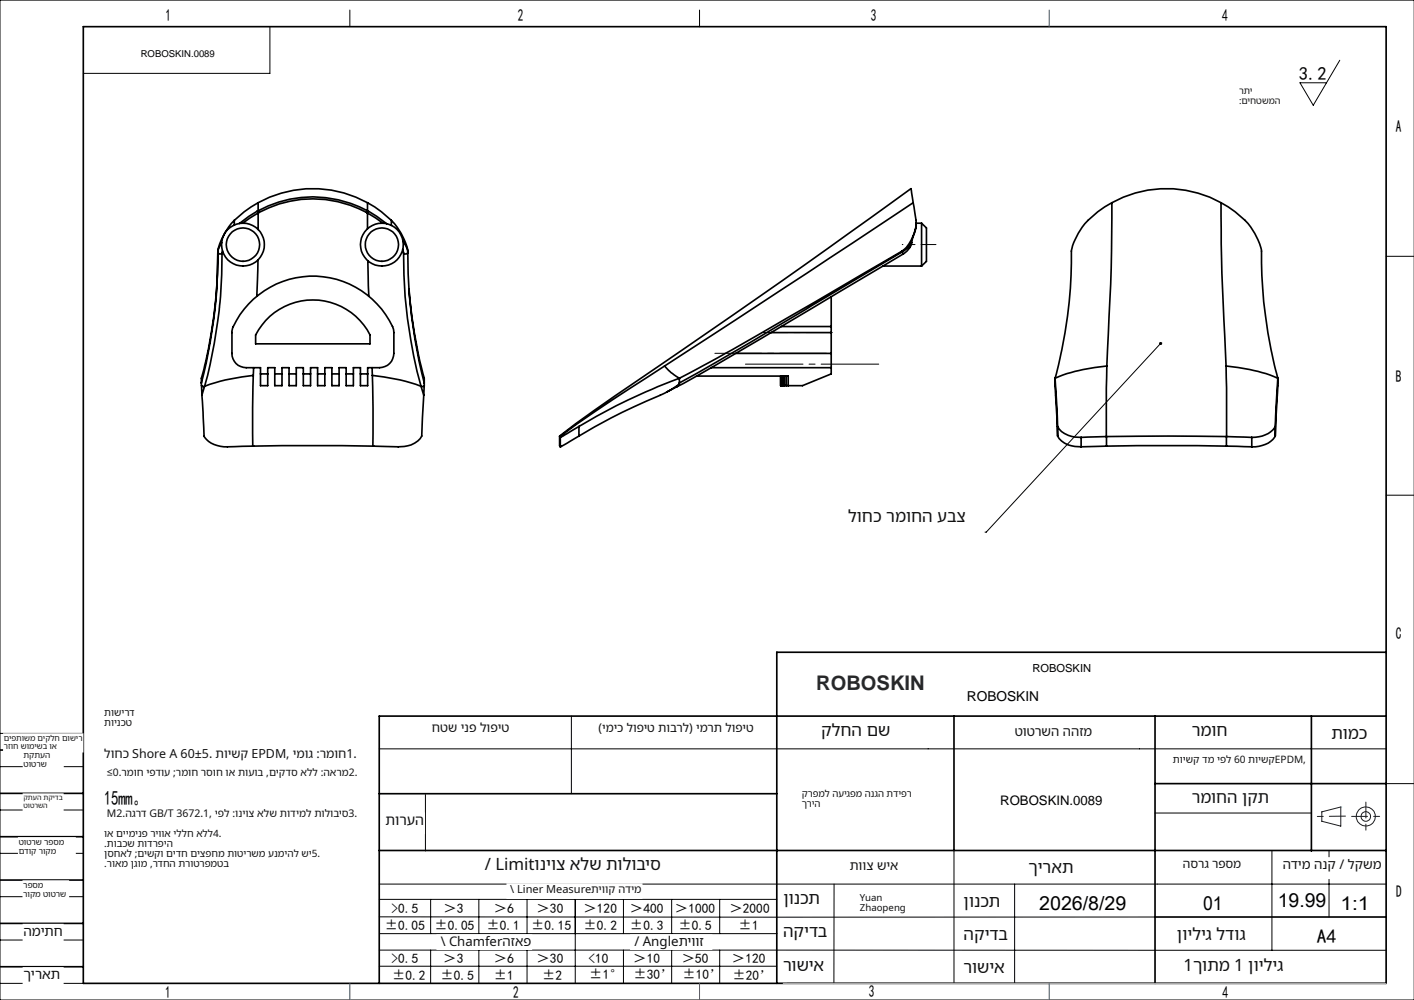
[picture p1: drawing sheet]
<svg xmlns="http://www.w3.org/2000/svg" width="297mm" height="210mm" viewBox="0 0 297 210" stroke-linecap="round" stroke-linejoin="round" font-family="sans-serif">
<g fill="none" stroke="#191924" stroke-width=".21">
<path d="M277.6 170.5l4-1v4l-4-1z"/>
<circle cx="286.9" cy="171.5" r="1.01"/>
<circle cx="286.9" cy="171.5" r="2"/>
</g>
<g fill="none" stroke="#000" stroke-width=".21">
<path d="M0 0h297v210h-297zM56.7 5.6v9.8h-39.2M73.5 2.1v3.5M146.9 2.1v3.5M281.4 12.7l-5.6 9.4-2.7-4.7h5.5M291.1 53.8h5.9M243.8 72.1l-36.6 39.7h-28.6M291.1 104h5.9M0 154h17.5M79.7 157.3h211.4M120 150.4v16.3M0 179.2h17.5"/>
<path d="M0 161h17.5M0 170.1h17.5M89.4 166.9v11.8M200.4 178.6v27.9M242.6 170.7h32.8M267.2 178.6v21M279.2 178.6v14M291.1 164.6h6M0 188.3h17.5M0 197.4h17.5M79.7 185.7h211.4M79.7 199.5l211.4 .1"/>
<path d="M79.7 192.5l162.9 .1M79.7 188.9h83.5M79.7 196.1h83.5M90.5 188.9v7.2M90.5 199.5v7M100.6 188.9v7.2M100.6 199.5v7M110.7 188.9v7.2M110.7 199.5v7M120.8 188.9v17.6M131 188.9v7.2M131 199.5v7"/>
<path d="M141.1 188.9v7.2M141.1 199.5v7M151.2 188.9v7.2M151.2 199.5v7M175.2 185.7v20.9M213.1 185.7v20.8M0 206.5h17.5M79.7 202.9h83.5M163.2 206.5h127.9"/>
</g>
<path d="M150.2 74.2h23.4" fill="none" stroke="#000" stroke-width=".21" stroke-dasharray="30.5 1.3 1.3 1.3" stroke-dashoffset="20.7"/>
<path d="M160 69.8h14.8" fill="none" stroke="#000" stroke-width=".21" stroke-dasharray="30.5 1.3 1.3 1.3" stroke-dashoffset="25"/>
<path d="M156.6 76.5h28" fill="none" stroke="#000" stroke-width=".21" stroke-dasharray="30.5 1.3 1.3 1.3" stroke-dashoffset="18.4"/>
<path d="M193.6 51.4h-4.1" fill="none" stroke="#000" stroke-width=".21" stroke-dasharray="30.5 1.3 1.3 1.3" stroke-dashoffset="30.3"/>
<path d="M193.6 51.4h3" fill="none" stroke="#000" stroke-width=".21" stroke-dasharray="30.5 1.3 1.3 1.3"/>
<g fill="none" stroke="#000" stroke-width=".35">
<path d="M17.5 5.6h273.6v200.9h-273.6zM191.3 39.6l-27.1 19.4-30.6 21.1a293.5 293.5 0 0 0-16.1 11.5M191.3 39.6l.5 3M45.8 52.9a.5 .5 0 0 0 .3 .4 .5 .5 0 0 0 .5-.1M45.8 52.9a86 86 0 0 1-.6 11.2 106.5 106.5 0 0 1-2.9 16.3M45.8 52.7a95.6 95.6 0 0 1-3.5 26.7v1M45.8 52.7v.2M46.6 51l-.7 1.3-.1 .6M46.6 53.2a91.3 91.3 0 0 1-.5 11.2 115.4 115.4 0 0 1-3.1 16.7M46.7 52.7l-.1 .5M49.2 46.3a13.1 13.1 0 0 0-3.4 6.4M49.2 46.3v1"/>
<path d="M54 44.3l-3.7 2.6M54 44.3l.2 .4M54.2 54.6l-.3 7.6M54.2 42.6a23.7 23.7 0 0 1 23 0M54.2 44.3a24 24 0 0 1 23 0M54.2 44.3l.2 .3M54.2 42.6l-2.9 1.9-2.1 1.8M54.2 44.7l-3.2 2.2M54.2 44.7v3.5M54.2 42.6v1.7M54.2 44.3h-.2M54.4 44.6a23.8 23.8 0 0 1 22.6 0"/>
<path d="M54.4 44.6l-.2 .1M77 44.6l.2 .1M77.2 44.3l-.2 .3M77.2 44.3h.2M77.2 42.6l2.9 1.9 2.1 1.8M77.2 44.7l3.2 2.2M77.2 44.7v3.3M77.2 42.6v1.7M77.3 54.7l.2 7.5M77.4 44.3l3.8 2.7M77.4 44.3l-.2 .4M82.2 46.3a11.2 11.2 0 0 1 3.5 6.9"/>
<path d="M82.2 46.3v1M84.6 52.4l.2 .8M84.6 50.6l.9 1.5 .2 .8M84.8 53.2a101.9 101.9 0 0 0 3.6 27.9M85.7 52.9a.5 .5 0 0 1-.4 .4 .5 .5 0 0 1-.5-.1M85.7 52.9a108.8 108.8 0 0 0 3.4 27.5M185.4 55.9h8.2M189.5 52.7l-35.8 20.8-11 5.9M189.5 52.9l-31.6 18.8-15.2 8.7M189.5 52.9l.2 .4M189.5 52.7v.2M189.7 53.3l-13.7 8.1a970.1 970.1 0 0 1-33.7 19.8"/>
<path d="M191.5 51a3.9 3.9 0 0 1-1.8 2.3M191.5 51a5.3 5.3 0 0 1-2 1.9M191.8 42.6l.2 .9a12.3 12.3 0 0 1 .4 4.2 8 8 0 0 1-2.9 5M191.8 42.6l-22.3 14.8-29.9 19.5M192.4 46.8v1.1l-.9 3.1M192.4 46.9h1.2M193.6 46.9v9M193.6 46.9l1 1v7l-1 1M233.5 42.6a523.7 523.7 0 0 1-1 34.3M233.5 42.6a23.7 23.7 0 0 1 23 0M233.5 42.6a15.7 15.7 0 0 0-8 8.3l-.4 1.6a100.6 100.6 0 0 1-3.5 26.9M256.5 42.6a516.1 516.1 0 0 0 1 34.3"/>
<path d="M256.5 42.6a16 16 0 0 1 7.7 7.8l.4 .8a7.3 7.3 0 0 1 .4 4 99.9 99.9 0 0 0 3.4 24.2M52.2 63.8a18.4 18.4 0 0 1 30.5 5.5v4.9a3 3 0 0 1-3 3h-2.5v3.8h-1.5v-3.8h-1.5v3.8h-1.5v-3.8h-1.5v3.8h-1.5v-3.8h-1.5v3.8h-1.5v-3.8h-1.5v3.8h-1.5v-3.8h-1.5v3.8h-1.5v-3.8h-1.5v3.8h-1.5v-3.8h-1.5v3.8h-1.5v-3.8h-3a2.95 2.95 0 0 1-3-3v-4.7l.3-.9a17.1 17.1 0 0 1 3.2-4.8zM53.2 78.8l-5.9 1-4.3 1.3M53.2 78.8l-.1 14.9M53.3 77.2l-.1 1.6M54.7 78.5h1.5M55.8 67.3a13.5 13.5 0 0 1 21.9 3v1.9h-24v-1.9zM57.7 78.5h1.5M60.7 78.5h1.5M63.7 78.5h1.5M66.7 78.5h1.5M69.7 78.5h1.5"/>
<path d="M72.7 78.5h1.5M75.7 78.5h1.5M78.2 77.2v1.6M78.2 78.8l5.9 1 4.3 1.3M78.2 78.8l.1 14.9M85.9 60.6a96.9 96.9 0 0 0 3.2 18.8v1M139.6 76.9l.3 .3a9.7 9.7 0 0 0 2.8 2.2M139.6 76.9l-14.6 9.5-7.4 5.3M142.7 79.4a125.2 125.2 0 0 0-21.1 10.2M142.7 79.4v1M146.3 79h19.3v2M149.4 77.2h25.2"/>
<path d="M154.6 74.2h20M162 69.8h12.6M164 79v2M164.1 79v2h.1M164.1 68.6h10.5M164.2 79v2M164.5 79v2h.2M164.7 79v2M165.1 79v2h.5M174.6 68.6v1.2M174.6 74.2v3M174.6 62.3v6.3"/>
<path d="M174.6 69.8v4.4M174.6 77.2v1.3l-6 2.5h-3M221.6 79.4l.5 10.2M221.6 79.4l.5 12.2M232.5 76.9l-.1 14.8M232.5 76.9a33.5 33.5 0 0 0-10.9 2.5M257.5 76.9l.1 14.8M257.5 76.9a33.5 33.5 0 0 1 10.9 2.5M268.4 79.4l-.5 10.2M268.4 79.4l-.5 12.2M42.3 80.4v.6M42.3 81l.3 .2 .4-.1"/>
<path d="M42.3 81l.1 2M42.4 83l.5 8.6a5.1 5.1 0 0 0 4.9 2.2l5.3-.1M43 81.1l-.6 1.9M53.1 93.7l6.1-.1 19.1 .1M53.1 93.7h.1M78.3 93.7h.1M88.4 81.1l.6 1.9M89 83l-.4 8.6a5.1 5.1 0 0 1-5 2.2l-5.3-.1M89.1 80.4v.6M89.1 81l-.3 .2-.4-.1M89.1 81l-.1 2M117.5 93.6l.1 .1"/>
<path d="M117.5 91.6l.1 .1M117.5 91.6l.1 2.1M117.6 91.7l.1 .2M117.6 91.7h.1M117.6 93.7h.1M117.6 93.7l.1 .1M117.7 91.9v1.9M121.6 89.6l-3.9 2.3M121.6 91.6l-3.9 2.2M121.6 89.6v2M142.2 81a27.9 27.9 0 0 1-6.4 3.2 115.9 115.9 0 0 0-14.2 7.4M142.2 81l.1 .2"/>
<path d="M142.3 81.2l-2.2 1.1M142.7 80.4l-.5 .6M164.2 81h.2M164.7 81h.4M222.1 89.6a5.1 5.1 0 0 0 5 2.3M222.1 91.6a5 5 0 0 0 5 2.2M222.1 89.6v2M227.1 91.9v1.9M232.4 91.7l-5.3 .2M232.4 91.7h.1M232.4 91.7l13-.1 12.2 .1M232.4 93.7l6.5-.1 18.7 .1"/>
<path d="M232.4 93.7l-5.3 .1M232.4 91.7v2M257.6 91.7h.1M257.6 91.7v2M257.6 93.7h.1M257.6 91.7l5.3 .2M257.6 93.7l5.3 .1M262.9 91.9v1.9M267.9 89.6a5.2 5.2 0 0 1-5 2.3M267.9 91.6a5.1 5.1 0 0 1-5 2.2M267.9 89.6v2M291.1 137h-127.9v69.5"/>
<path d="M0 157.5h17.5M200.4 150.4v28.2M242.6 150.4v56.1M275.4 150.4v28.3M291.1 150.4h-211.4v56.1M0 175.7h17.5M0 166.6h17.5M79.7 166.7h83.5M79.7 178.6h211.4M242.6 164.6h48.5M0 184.8h17.5M0 193.9h17.5"/>
<path d="M242.6 192.6h48.5M0 203h17.5"/>
<circle cx="51" cy="51.4" r="3.5"/>
<circle cx="51" cy="51.4" r="4.5"/>
<circle cx="80.2" cy="51.4" r="3.5"/>
<circle cx="80.2" cy="51.4" r="4.5"/>
</g>
<path d="M282.6 171.4l-5.9 .1M283.9 171.4h6M286.9 168.4v6" fill="none" stroke="#191924" stroke-width=".21" stroke-dasharray="6.3 1.3 1.3 1.3" stroke-dashoffset="3"/>
<path d="M164.5 206.5h126.6" fill="none" stroke="#c0c0c0" stroke-width=".21"/>
<path d="M220.4 2.1v3.5M73.5 206.5v3.5M146.9 206.5v3.5M220.4 206.5v3.5" fill="none" stroke="#00f" stroke-width=".21"/>
<path d="M281.6 169.5h.1" fill="none" stroke="#0ff" stroke-width=".21"/>
<path d="M243.5 72l.2-.2 .3 .1-.2 .2 .2-.2a.33 .33 0 0 1 0 .4 .33 .33 0 0 1-.4 .1 .33 .33 0 0 1-.1-.4z" fill="#000"/>
<g fill="#fff" stroke="#fff" stroke-width=".35">
<path d="M29.6 8.4h15.5v4.4h-15.5z"/>
<path d="M210.1 165.7h22.4v4.2h-22.4z"/>
<path d="M178.1 106.7h28.6v5.8h-28.6z"/>
<path d="M21.9 148.5h11.9v4.4h-11.9z"/>
<path d="M21.9 157h53.8v4.4h-53.8z"/>
<path d="M21.9 161.2h53.8v4.4h-53.8z"/>
<path d="M21.9 169.7h53.8v4.4h-53.8z"/>
<path d="M21.9 173.9h29.9v4.4h-29.9z"/>
<path d="M21.9 178.2h50.8v4.4h-50.8z"/>
<path d="M260.2 18.2h11.7v4.1h-11.7z"/>
<path d="M3.9 176h11.9v3.7h-11.9z"/>
<path d="M4.9 194.2h8.3v3.7h-8.3z"/>
<path d="M4.9 203.3h8.3v3.6h-8.3z"/>
<path d="M4.9 185h9.4v3.7h-9.4z"/>
<path d="M.8 154.2h16.6v3.6h-16.6z"/>
<path d="M4.9 166.8h8.3v3.7h-8.3z"/>
<path d="M5 157.8h8.2v3.6h-8.2z"/>
<path d="M202.4 187.5h10.2v4.3h-10.2z"/>
<path d="M216 180.5h10.2v4.2h-10.2z"/>
<path d="M247.2 194.5h16.3v4.2h-16.3z"/>
<path d="M100.9 179.7h39.5v5.2h-39.5z"/>
<path d="M132.5 196.4h16.9v2.9h-16.9z"/>
<path d="M91.8 196.4h19.8v2.9h-19.8z"/>
<path d="M106.6 185.7h28.2v2.9h-28.2z"/>
<path d="M180.6 187.5h12.3v4.3h-12.3z"/>
<path d="M164.5 201.1h10.1v4.2h-10.1z"/>
<path d="M248.5 180.2h12.2v4.2h-12.2z"/>
<path d="M202.4 194.4h10.2v4.2h-10.2z"/>
<path d="M247.7 201.1h36.6v4.2h-36.6z"/>
<path d="M202.4 201.5h10.2v4.3h-10.2z"/>
<path d="M164.5 193.9h10.1v4.3h-10.1z"/>
<path d="M178.5 180.5h10.2v4.2h-10.2z"/>
<path d="M164.5 187h10.2v4.3h-10.2z"/>
<path d="M269.4 180.2h20.8v4.2h-20.8z"/>
<path d="M172.5 151.6h16.3v4.2h-16.3z"/>
<path d="M216.8 138.8h50.8v4.5h-50.8z"/>
<path d="M213.1 152.3h16.3v4.3h-16.3z"/>
<path d="M250.3 151.6h16.3v4.2h-16.3z"/>
<path d="M80.9 170.8h8.2v4.2h-8.2z"/>
<path d="M125.7 151.6h32.6v4.2h-32.6z"/>
<path d="M90.7 151.6h16.3v4.2h-16.3z"/>
<path d="M279.6 152.3h8.2v4.3h-8.2z"/>
<path d="M246.3 158.6h28.6v4.2h-28.6z"/>
<path d="M168.4 165.7h24.5v4.2h-24.5z"/>
<path d="M250.3 165.7h16.3v4.2h-16.3z"/>
<path d="M203.1 143.8h78.3v4.4h-78.3z"/>
<path d="M216.8 138.2h51.5v3.6h-51.5z"/>
</g>
<text font-size="4.2" fill="#1f2633" x="171.4" y="145">ROBOSKIN</text>
<text font-size="4.2" x="21.9" y="169.1">15mm。</text>
<g font-size="4.1">
<text x="218.3" y="191">2026/8/29</text>
<text x="252.7" y="191">01</text>
<text x="268.4" y="190.5">19.99</text>
<text x="281.5" y="191">1:1</text>
<text x="276.6" y="198">A4</text>
</g>
<text font-size="3.9" x="272.8" y="16.8">3.2</text>
<g font-size="3.5">
<text x="34.8" y="4.4">1</text>
<text x="108.7" y="4.4">2</text>
<text x="182.9" y="4.4">3</text>
<text x="256.7" y="4.4">4</text>
<text x="293.2" y="27.8">A</text>
<text x="293.2" y="80.3">B</text>
<text x="293.2" y="134.2">C</text>
<text x="293.3" y="188.4">D</text>
<text x="34.7" y="209.6">1</text>
<text x="107.8" y="209.6">2</text>
<text x="182.5" y="209.3">3</text>
<text x="256.8" y="209.7">4</text>
</g>
<g font-size="3.5" fill="#111">
<text x="178.1" y="109.7">לוחכ רמוחה עבצ</text>
<text x="172.5" y="154.5">קלחה םש</text>
<text x="250.3" y="154.5">רמוח</text>
<text x="279.6" y="155.2">תומכ</text>
<text x="250.3" y="168.6">רמוחה ןקת</text>
<text x="101.8" y="182.6">/ Limitוניוצ אלש תולוביס</text>
<text x="216" y="183.4">ךיראת</text>
<text x="164.5" y="189.9">ןונכת</text>
<text x="202.4" y="190.4">ןונכת</text>
<text x="164.5" y="196.8">הקידב</text>
<text x="202.4" y="197.3">הקידב</text>
<text x="247.2" y="197.4">ןויליג לדוג</text>
<text x="164.5" y="204">רושיא</text>
<text x="202.4" y="204.4">רושיא</text>
<text x="248.6" y="204">1ךותמ 1 ןויליג</text>
</g>
<text font-size="3" fill="#111" x="80.9" y="173.2">תורעה</text>
<text font-size="2.9" x="203.1" y="147.3">ROBOSKIN</text>
<text font-size="2.9" fill="#111" x="4.9" y="205.7">ךיראת</text>
<g font-size="2.8" fill="#111">
<text x="213.1" y="154.6">טוטרשה ההזמ</text>
<text x="269.4" y="182.5">הדימ הנק / לקשמ</text>
<text x="4.9" y="196.5">המיתח</text>
<text x="92.6" y="198.7">\ Chamferהזאפ</text>
<text x="133.2" y="198.7">/ Angleתיווז</text>
</g>
<g font-size="2.8">
<text x="210.1" y="169">ROBOSKIN.0089</text>
<text x="82.2" y="191.7">&gt;0.5</text>
<text x="93.1" y="191.7">＞3</text>
<text x="103.7" y="191.7">＞6</text>
<text x="112.7" y="191.7">＞30</text>
<text x="122.6" y="191.7">＞120</text>
<text x="132.3" y="191.7">＞400</text>
<text x="141.8" y="191.7">＞1000</text>
<text x="153.2" y="191.7">＞2000</text>
<text x="80.8" y="195.3">±0.05</text>
<text x="91.2" y="195.3">±0.05</text>
<text x="102.2" y="195.3">±0.1</text>
<text x="111.6" y="195.3">±0.15</text>
<text x="122.6" y="195.3">±0.2</text>
<text x="132.3" y="195.3">±0.3</text>
<text x="142.5" y="195.3">±0.5</text>
<text x="155.1" y="195.3">±1</text>
<text x="82.2" y="202.3">&gt;0.5</text>
<text x="93.1" y="202.3">＞3</text>
<text x="103.7" y="202.3">＞6</text>
<text x="112.7" y="202.3">＞30</text>
<text x="123.6" y="202.3">&lt;10</text>
<text x="133" y="202.3">＞10</text>
<text x="143.2" y="202.3">＞50</text>
<text x="153.7" y="202.3">＞120</text>
<text x="82.3" y="205.8">±0.2</text>
<text x="92.5" y="205.8">±0.5</text>
<text x="103.7" y="205.8">±1</text>
<text x="113.9" y="205.8">±2</text>
<text x="123.8" y="205.7">±1°</text>
<text x="133" y="205.7">±30’</text>
<text x="143.3" y="205.7">±10’</text>
<text x="153.8" y="205.8">±20’</text>
</g>
<text font-size="2.7" fill="#111" x="178.5" y="182.7">תווצ שיא</text>
<g font-size="2.6" fill="#111">
<text x="90.7" y="153.8">חטש ינפ לופיט</text>
<text x="21.9" y="159.2">לוחכ Shore A 60±5. תוישק EPDM, ימוג :רמוח1.</text>
</g>
<g font-size="2.5" fill="#111">
<text x="125.7" y="153.7">)ימיכ לופיט תוברל( ימרת לופיט</text>
<text x="248.5" y="182.3">הסרג רפסמ</text>
</g>
<text font-size="2.3" x="216.8" y="141.1">ROBOSKIN</text>
<text font-size="2.3" fill="#111" x="107.2" y="187.6">\ Liner Measureתיווק הדימ</text>
<g font-size="2.2" fill="#111">
<text x="22.5" y="163">≥0.רמוח יפדוע ;רמוח רסוח וא תועוב ,םיקדס אלל :הארמ2.</text>
<text x="22.5" y="171.5">M2.הגרד GB/T 3672.1, יפל :וניוצ אלש תודימל תולוביס3.</text>
</g>
<g font-size="2.1" fill="#111">
<text x="21.9" y="150.3">תושירד</text>
<text x="21.9" y="152.5">תוינכט</text>
<text x="246.3" y="160.3">תוישק דמ יפל 60 תוישקEPDM,</text>
<text x="21.9" y="175.7">וא םיימינפ ריווא יללח אלל4.</text>
<text x="21.9" y="177.9">.</text>
<text x="21.9" y="179.9">ןסחאל ;םישקו םידח םיצפחמ תוטירשמ ענמיהל שי5.</text>
<text x="22.5" y="177.9">תובכש תודרפיה</text>
<text x="21.9" y="182.1">.</text>
<text x="22.5" y="182.1">רואמ ןגומ ,רדחה תרוטרפמטב</text>
</g>
<text font-size="2" x="29.6" y="11.9">ROBOSKIN.0089</text>
<g font-size="2" fill="#111">
<text x="168.4" y="167.4">קרפמל העיגפמ הנגה תדיפר</text>
<text x="168.4" y="169.5">ךריה</text>
<text x="180.6" y="189.2">Yuan</text>
<text x="180.6" y="191.3">Zhaopeng</text>
</g>
<g font-size="1.9" fill="#111">
<text x="260.2" y="19.8">רתי</text>
<text x="260.2" y="21.8">:</text>
<text x="260.8" y="21.8">םיחטשמה</text>
</g>
<g font-size="1.8" fill="#111">
<text x="5" y="161">טוטרש</text>
<text x="5" y="159.2">תקתעה</text>
<text x="3.9" y="177.4">טוטרש רפסמ</text>
<text x="3.9" y="179.3">םדוק רוקמ</text>
<text x="4.9" y="188.3">רוקמ טוטרש</text>
<text x="4.9" y="186.5">רפסמ</text>
</g>
<g font-size="1.7" fill="#111">
<text x=".8" y="155.6">םיפתושמ םיקלח םושיר</text>
<text x=".8" y="157.4">רזוח שומישב וא</text>
</g>
<g font-size="1.5" fill="#111">
<text x="4.9" y="169.6">טוטרשה</text>
<text x="4.9" y="168">קתעה תקידב</text>
</g>
</svg>
